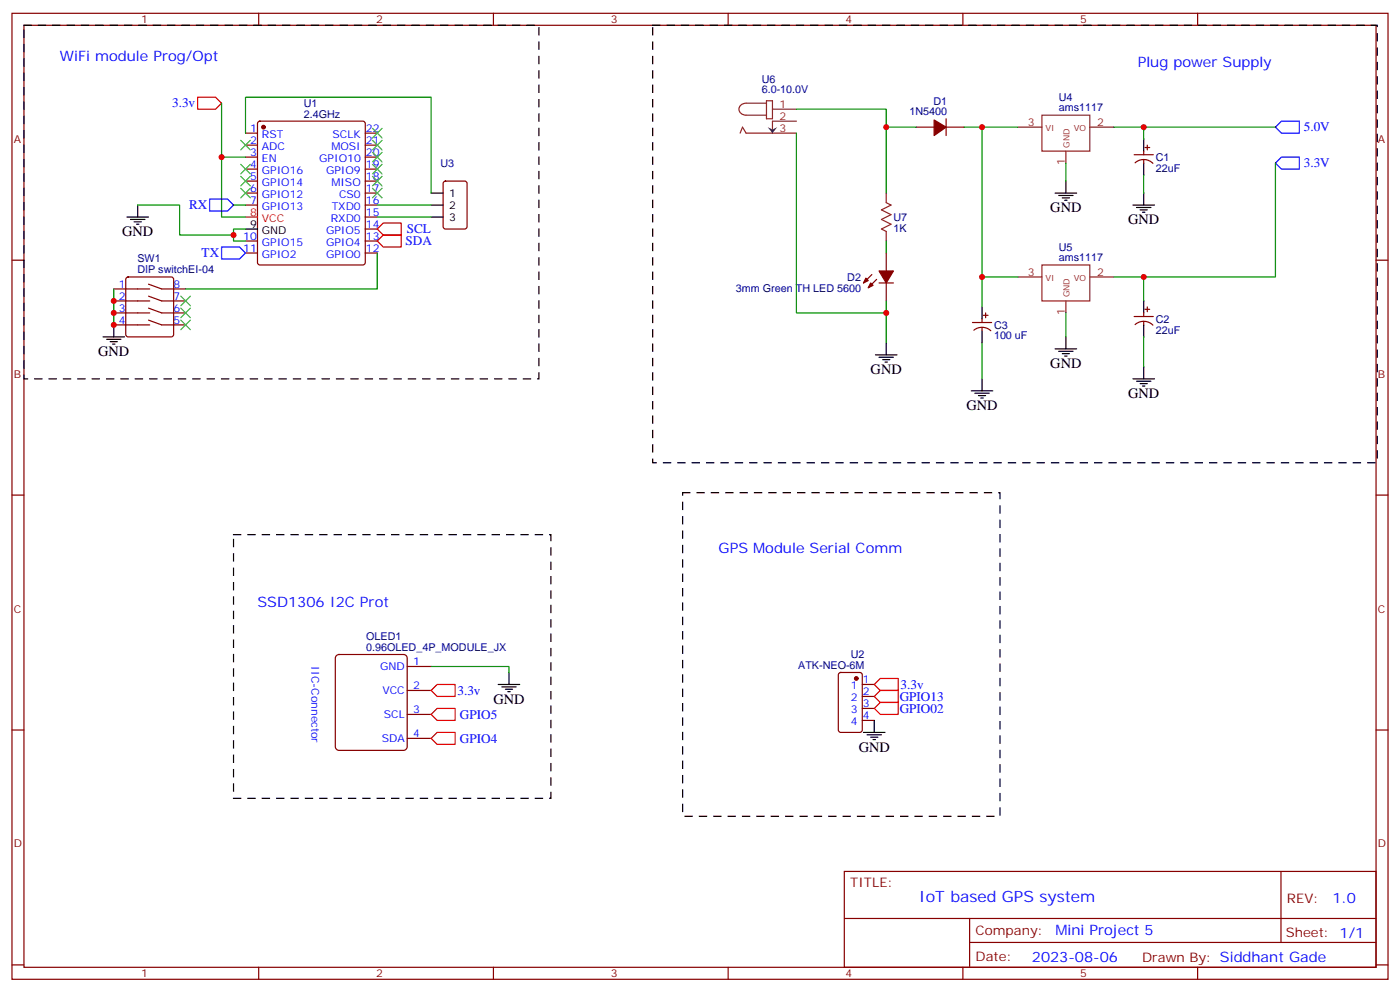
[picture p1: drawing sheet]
<svg xmlns="http://www.w3.org/2000/svg" width="412mm" height="292mm" viewBox="0 0 412 292" stroke-linecap="round" stroke-linejoin="round" font-family="sans-serif">
<g fill="none" stroke="#870000" stroke-width=".35">
<path d="M3.5 3.9h405.4v284.4h-405.4zM7.1 7.4h398.2v277.3h-398.2zM76.2 3.9v3.5M145.3 3.9v3.5M214.5 3.9v3.5M283.6 3.9v3.5M352.8 3.9v3.5M72.3 39.2h3.5M76.1 35.9l.5-.2h30.3l.5 .2 .2 .5v40.9l-.2 .5-.5 .2h-30.3l-.5-.2-.3-.5v-40.9zM107.6 39.2h3.5M269.9 37.4h5.3M278.7 37.4h5.3"/>
<path d="M278.7 35v4.9M72.3 42.7h3.5M72.3 46.2h3.5M72.3 49.8h3.5M72.3 53.3h3.5M72.3 56.8h3.5M107.6 42.7h3.5M107.6 46.2h3.5M107.6 49.8h3.5M107.6 53.3h3.5M107.6 56.8h3.5M130.8 53.5l.4-.2h5.7l.6 .4 .1 13-.5 .7h-5.9l-.6-.4-.1-13z"/>
<path d="M334.1 45.5h5.6M334.4 47.9a3.8 3.8 0 0 1 5.2 .2M336.9 44.5v1M336.9 47v1M337.3 43.4h1.4M338 42.7v1.4M3.5 76.6h3.6M72.3 60.4h3.5M72.3 70.9h3.5M72.3 74.5h3.5M107.6 60.4h3.5M107.6 70.9h3.5"/>
<path d="M107.6 74.5h3.5M107.6 67.4h3.5M107.6 63.9h3.5M405.3 76.6h3.6M33.5 95.6h10.6M33.5 92.1h10.6M33.5 88.6h10.6M33.5 85.1h10.6M37.3 81.7l.4-.2h12.7l.5 .2 .3 .5v16.3l-.3 .5-.5 .2h-12.7l-.5-.3-.2-.4v-16.3zM43.7 94.2l3.9 1.4h7.1M43.7 90.7l3.9 1.4h7.1M43.7 87.2l3.9 1.4h7.1"/>
<path d="M43.7 83.6l3.9 1.5h7.1M286.5 94.9h5.6M286.9 97.2a3.8 3.8 0 0 1 5 .2M289.3 93.9v1M289.3 96.3v1.1M289.6 92.8h1.4M290.3 92.1v1.4M334.1 93.2h5.6M334.4 95.5a3.8 3.8 0 0 1 5.2 .2M336.9 92.1v1.1M336.9 94.6v1M337.3 91.1h1.4"/>
<path d="M338 90.3v1.5M3.5 145.7h3.6M405.3 145.7h3.6M99 193.1l.8-.4h19.1l.8 .4 .2 .6v26.1l-.4 .9-.6 .2h-19.1l-.8-.5-.2-.6v-26.1zM119.9 196.2h7.1M247.2 198.2l.4-.3h5.7l.6 .5 .1 16.5-.5 .6-5.9 .1-.6-.5-.1-16.5zM3.5 214.9h3.6M119.9 217.3h7.1M119.9 210.3h7.1M119.9 203.2h7.1M254 201.5h3.5M254 205h3.5"/>
<path d="M254 208.5h3.5M254 212.1h3.5M405.3 214.9h3.6M248.7 256.5h156.6v28.2h-156.6zM377.3 256.5v20.9M248.7 270.4h156.5M285.6 277.4h119.6M285.6 270.4v14.1M3.5 284h3.6M76.2 284.7v3.6M145.3 284.7v3.6M214.5 284.7v3.6"/>
<path d="M283.6 284.7v3.6M352.8 284.7v3.6M405.3 284h3.6"/>
</g>
<g fill="#870000" stroke="#870000" stroke-width=".35">
<path d="M275.2 35.3l3.5 2.1-3.5 2.5z"/>
<circle cx="77.6" cy="37.4" r=".53"/>
<circle cx="252.2" cy="199.7" r=".53"/>
</g>
<path d="M58.2 28.6h5.3l1.8 1.8-1.8 1.7h-5.3zM72.3 63.9h3.5" fill="none" stroke="#f00" stroke-width=".35"/>
<g fill="none" stroke="#000" stroke-width=".35">
<path d="M127 56.8h3.5M336.9 41v3.5M336.9 48v3.5M72.3 67.4h3.5M127 63.9h3.5M127 60.4h3.5M30.3 99.2h6.4M31.4 99.9h4.2M33.5 95.6v3.6M289.3 90.3v3.6M289.3 97.4v3.5M336.9 88.6v3.5"/>
<path d="M336.9 95.6v3.6M32.5 100.6h2.1M33.2 101.3h.7"/>
</g>
<path d="M65.3 30.4v33.5h7M72.3 39.2v-10.6h54.7v28.2M65.3 46.2h7M111.1 74.5v10.6h-56.4M111.1 60.4h15.9M111.1 63.9h15.9M33.5 85.1v10.5" fill="none" stroke="#008700" stroke-width=".35"/>
<path d="M7.1 7.4h151.6v104.1h-151.6zM68.8 157.4h93.5v77.6h-93.5zM201.1 145h93.5v95.3h-93.5z" fill="none" stroke="#000" stroke-width=".35" stroke-dasharray="2.1 2.1"/>
<path d="M53.3 87.2l2.8 2.8M53.3 90.7l2.8 2.8M53.3 94.2l2.8 2.8M56.1 87.2l-2.8 2.8M56.1 90.7l-2.8 2.8M56.1 94.2l-2.8 2.8" fill="none" stroke="#3c3" stroke-width=".35"/>
<g fill="none" stroke="#8c2424" stroke-width=".35">
<path d="M218 39.2l.7-1.8 1.1 1.8h14.8M225.8 30.4h-6a1.79 1.79 0 0 0-2.1 1.7 1.79 1.79 0 0 0 2.1 1.8h6M225.8 29.7h1.7v5.3h-1.7zM227.5 32.1h7.1M234.6 35.7h-7.1v3.5M299.9 37.4h7M306.9 33.9h14.1v10.6h-14.1zM321 37.4h7.1M314 44.5v3.5M306.9 78h14.1v10.6h-14.1zM299.9 81.5h7M314 88.6v3.5"/>
<path d="M321 81.5h7.1"/>
</g>
<path d="M226.1 37.4l1.4 .7 1.5-.7-1.5 1.8z" fill="#333"/>
<path d="M261.1 56.8v2.9l1.4 .7-2.9 1.4 2.9 1.4-2.9 1.4 2.9 1.4-2.9 1.4 1.5 .7v2.8" fill="none" stroke="#8c2424" stroke-width=".35"/>
<path d="M261.1 74.5v5.3M256.8 80.8l-2.4 2.5M258.2 82.2l-2.4 2.5M258.9 83.3h4.3M261.1 83.3v5.3" fill="none" stroke="#870000" stroke-width=".35"/>
<g fill="#870000" stroke="#870000" stroke-width=".35">
<path d="M258.9 79.8h4.3l-2.1 3.5z"/>
<path d="M256.5 83.3l.7 .7-1.4 .7z"/>
<path d="M255.1 81.9l.7 .7-1.4 .7z"/>
</g>
<g fill="none" stroke="#008700" stroke-width=".35">
<path d="M234.6 39.2v52.9h26.5M234.6 32.1h26.5v5.3M269.9 37.4h-8.8v19.4M284 37.4h15.9M289.3 37.4v44.1M328.1 37.4h8.8v3.6M336.9 37.4h38.8M314 48v5.3M336.9 51.5v5.3M375.7 48v33.5h-38.8M40.6 60.4h12.3v8.8h15.9M68.8 60.4h3.5"/>
<path d="M72.3 67.4h-3.5v3.5h3.5M261.1 70.9v3.6M261.1 88.6v12.3M299.9 81.5h-10.6v8.8M314 92.1v7.1M328.1 81.5h8.8v7.1M336.9 99.2v8.8M289.3 100.9v10.6M127 196.2h22.9v1.7"/>
</g>
<g fill="none" stroke="#000" stroke-width=".35">
<path d="M310.8 56.8h6.3M311.9 57.5h4.2M312.9 58.2h2.1M313.6 58.9h.7M314 53.3v3.5M336.9 56.8v3.6M37.4 63.9h6.3M38.5 64.6h4.2M39.5 65.3h2.1M40.2 66h.7M40.6 60.4v3.5M333.7 60.4h6.4"/>
<path d="M334.8 61.1h4.2M335.8 61.8h2.2M336.5 62.5h.8M314 99.2v3.5M257.9 104.5h6.3M258.9 105.2h4.3M260 105.9h2.1M260.7 106.6h.7M261.1 100.9v3.6M286.1 115h6.4M287.2 115.7h4.2M288.2 116.5h2.1"/>
<path d="M288.9 117.2h.7M289.3 111.5v3.5M310.8 102.7h6.3M311.9 103.4h4.2M312.9 104.1h2.1M313.6 104.8h.7M333.7 111.5h6.4M334.8 112.2h4.2M335.8 112.9h2.2M336.5 113.6h.8M336.9 108v3.5M149.9 197.9v3.6"/>
<path d="M146.8 201.5h6.3M147.8 202.2h4.2M148.9 202.9h2.1M149.6 203.6h.7M254.4 215.6h6.3M255.4 216.3h4.2M256.5 217h2.1M257.2 217.7h.7M257.5 212.1v3.5"/>
</g>
<path d="M377.5 35.7h5.3v3.5h-5.3l-1.8-1.8zM61.7 58.6h5.3l1.8 1.8-1.8 1.7h-5.3zM377.5 46.2h5.3v3.6h-5.3l-1.8-1.8zM65.3 72.7h5.3l1.7 1.8-1.7 1.7h-5.3z" fill="none" stroke="#00f" stroke-width=".35"/>
<path d="M192.3 7.4h213.4v128.8h-213.4z" fill="none" stroke="#000" stroke-width=".35" stroke-dasharray="2.1 2.1"/>
<path d="M112.9 65.7h5.3v3.5h-5.3l-1.8-1.8zM112.9 69.2h5.3v3.5h-5.3l-1.8-1.8zM259.3 199.7h5.3v3.5h-5.3l-1.8-1.7zM128.8 201.5h5.3v3.5h-5.3l-1.8-1.8zM128.8 208.5h5.3v3.6h-5.3l-1.8-1.8zM128.8 215.6h5.3v3.5h-5.3l-1.8-1.8zM259.3 203.2h5.3v3.6h-5.3l-1.8-1.8zM259.3 206.8h5.3v3.5h-5.3l-1.8-1.8z" fill="none" stroke="#f00" stroke-width=".35"/>
<g fill="none" stroke="#3c3" stroke-width=".35">
<path d="M109.7 37.8l2.8 2.8M112.5 37.8l-2.8 2.8M70.9 48.4l2.8 2.8M70.9 51.9l2.8 2.8M70.9 55.4l2.8 2.8M70.9 41.3l2.8 2.8M73.7 48.4l-2.8 2.8M73.7 51.9l-2.8 2.8M73.7 55.4l-2.8 2.8M73.7 41.3l-2.8 2.8M109.7 44.8l2.8 2.9M109.7 48.4l2.8 2.8"/>
<path d="M109.7 41.3l2.8 2.8M109.7 51.9l2.8 2.8M109.7 55.4l2.8 2.8M112.5 44.8l-2.8 2.9M112.5 48.4l-2.8 2.8M112.5 41.3l-2.8 2.8M112.5 51.9l-2.8 2.8M112.5 55.4l-2.8 2.8"/>
</g>
<g fill="#c00">
<circle cx="33.5" cy="95.6" r=".88"/>
<circle cx="33.5" cy="88.6" r=".88"/>
<circle cx="33.5" cy="92.1" r=".88"/>
<circle cx="65.3" cy="46.2" r=".88"/>
<circle cx="289.3" cy="37.4" r=".88"/>
<circle cx="289.3" cy="81.5" r=".88"/>
<circle cx="261.1" cy="92.1" r=".88"/>
<circle cx="261.1" cy="37.4" r=".88"/>
<circle cx="336.9" cy="37.4" r=".88"/>
<circle cx="336.9" cy="81.5" r=".88"/>
<circle cx="68.8" cy="69.2" r=".88"/>
</g>
<text font-size="4.6" fill="#00f" x="270.8" y="265.5">IoT based GPS system</text>
<g font-size="4.2" fill="#00f">
<text x="17.6" y="18">WiFi module Prog/Opt</text>
<text x="335.1" y="19.8">Plug power Supply</text>
<text x="211.7" y="162.7">GPS Module Serial Comm</text>
<text x="75.8" y="178.5">SSD1306 I2C Prot</text>
<text x="392.5" y="265.8">1.0</text>
<text x="310.9" y="275.3">Mini Project 5</text>
<text x="304" y="283.1">2023-08-06</text>
</g>
<g font-size="4.2">
<text x="309.4" y="62.5">GND</text>
<text x="36" y="69.5">GND</text>
<text x="332.3" y="66">GND</text>
<text x="28.9" y="104.8">GND</text>
<text x="256.5" y="110.1">GND</text>
<text x="309.4" y="108.3">GND</text>
<text x="332.3" y="117.2">GND</text>
<text x="284.7" y="120.7">GND</text>
<text x="145.3" y="207.1">GND</text>
<text x="252.9" y="221.2">GND</text>
</g>
<g font-size="3.9" fill="#00f">
<text x="50.7" y="31.6">3.3v</text>
<text x="384.1" y="38.7">5.0V</text>
<text x="384.1" y="49.3">3.3V</text>
<text x="55.7" y="61.6">RX</text>
<text x="119.8" y="68.7">SCL</text>
<text x="59.4" y="75.7">TX</text>
<text x="119.5" y="72.2">SDA</text>
<text x="265.3" y="202.7">3.3v</text>
<text x="134.8" y="204.5">3.3v</text>
<text x="265" y="206.3">GPIO13</text>
<text x="265" y="209.8">GPIO02</text>
<text x="135.5" y="211.6">GPIO5</text>
<text x="135.5" y="218.6">GPIO4</text>
</g>
<g font-size="3.9" fill="#800">
<text x="250.5" y="261.1">TITLE:</text>
<text x="379.1" y="265.8">REV:</text>
<text x="287.4" y="275.3">Company:</text>
<text x="378.7" y="275.9">Sheet: 1/1</text>
<text x="287.4" y="283">Date:</text>
<text x="336.4" y="283.1">Drawn By: Siddhant Gade</text>
</g>
<g font-size="3.2" fill="#800">
<text x="41.6" y="6.9">1</text>
<text x="110.8" y="6.9">2</text>
<text x="179.9" y="6.9">3</text>
<text x="249.1" y="6.9">4</text>
<text x="318.2" y="6.9">5</text>
<text x="4.1" y="42">A</text>
<text x="405.9" y="42">A</text>
<text x="4.1" y="111.2">B</text>
<text x="405.9" y="111.2">B</text>
<text x="4.1" y="180.3">C</text>
<text x="405.9" y="180.3">C</text>
<text x="4.1" y="249.4">D</text>
<text x="405.9" y="249.4">D</text>
<text x="41.6" y="287.7">1</text>
<text x="110.8" y="287.7">2</text>
<text x="179.9" y="287.7">3</text>
<text x="249.1" y="287.7">4</text>
<text x="318.2" y="287.7">5</text>
</g>
<g font-size="3.2" fill="#000080">
<text x="224.4" y="27.5">6.0-10.0V</text>
<text x="224.4" y="24.4">U6</text>
<text x="311.9" y="29.7">U4</text>
<text x="89.5" y="34.6">2.4GHz</text>
<text x="89.5" y="31.6">U1</text>
<text x="267.9" y="33.9">1N5400</text>
<text x="275" y="30.8">D1</text>
<text x="311.9" y="32.8">ams1117</text>
<text x="340.4" y="47.5">C1</text>
<text x="129.8" y="49.2">U3</text>
<text x="340.4" y="50.6">22uF</text>
<text x="263.2" y="65">U7</text>
<text x="263.2" y="68.2">1K</text>
<text x="40.5" y="77.2">SW1</text>
<text x="311.9" y="76.9">ams1117</text>
<text x="311.9" y="73.8">U5</text>
<text x="40.5" y="80.3">DIP switchEI-04</text>
<text x="249.6" y="82.7">D2</text>
<text x="216.8" y="85.8">3mm Green TH LED 5600</text>
<text x="340.4" y="95.1">C2</text>
<text x="292.8" y="99.9">100 uF</text>
<text x="292.8" y="96.8">C3</text>
<text x="340.4" y="98.2">22uF</text>
<text x="107.8" y="191.5">0.96OLED_4P_MODULE_JX</text>
<text x="107.8" y="188.5">OLED1</text>
<text x="235.1" y="196.8">ATK-NEO-6M</text>
<text x="250.6" y="193.8">U2</text>
</g>
<g font-size="3.2" fill="#8d2323">
<text x="229.7" y="31.8">1</text>
<text x="229.7" y="35.3">2</text>
<text x="229.7" y="38.8">3</text>
<text x="302.8" y="37.1">3</text>
<text x="323.1" y="37.1">2</text>
<text x="313.6" y="48.6" transform="rotate(-90 313.6 48.6)">1</text>
<text x="302.8" y="81.2">3</text>
<text x="323.1" y="81.2">2</text>
<text x="313.6" y="92.7" transform="rotate(-90 313.6 92.7)">1</text>
</g>
<g font-size="3.2" fill="#00f">
<text x="73.7" y="38.8">1</text>
<text x="77.2" y="40.6">RST</text>
<text x="97.9" y="40.6">SCLK</text>
<text x="107.8" y="38.8">22</text>
<text x="73.7" y="42.4">2</text>
<text x="73.7" y="45.9">3</text>
<text x="77.2" y="44.1">ADC</text>
<text x="77.2" y="47.7">EN</text>
<text x="94.1" y="47.7">GPIO10</text>
<text x="97.6" y="44.1">MOSI</text>
<text x="107.8" y="45.9">20</text>
<text x="107.8" y="42.4">21</text>
<text x="73.7" y="49.4">4</text>
<text x="73.7" y="53">5</text>
<text x="77.2" y="51.2">GPIO16</text>
<text x="96.1" y="51.2">GPIO9</text>
<text x="107.8" y="53">18</text>
<text x="107.8" y="49.4">19</text>
<text x="73.7" y="56.5">6</text>
<text x="77.2" y="54.7">GPIO14</text>
<text x="77.2" y="58.2">GPIO12</text>
<text x="97.6" y="54.7">MISO</text>
<text x="99.9" y="58.2">CS0</text>
<text x="107.8" y="56.5">17</text>
<text x="73.7" y="60">7</text>
<text x="77.2" y="61.8">GPIO13</text>
<text x="97.5" y="65.3">RXD0</text>
<text x="97.7" y="61.8">TXD0</text>
<text x="107.8" y="63.5">15</text>
<text x="107.8" y="60">16</text>
<text x="71.6" y="70.6">10</text>
<text x="96.1" y="68.8">GPIO5</text>
<text x="107.8" y="70.6">13</text>
<text x="107.8" y="67.1">14</text>
<text x="71.6" y="74.1">11</text>
<text x="77.2" y="72.4">GPIO15</text>
<text x="77.2" y="75.9">GPIO2</text>
<text x="96.1" y="75.9">GPIO0</text>
<text x="96.1" y="72.4">GPIO4</text>
<text x="107.8" y="74.1">12</text>
<text x="35" y="88.2">2</text>
<text x="35" y="84.7">1</text>
<text x="51.2" y="88.2">7</text>
<text x="51.2" y="84.7">8</text>
<text x="35" y="91.8">3</text>
<text x="35" y="95.3">4</text>
<text x="51.2" y="95.3">5</text>
<text x="51.2" y="91.8">6</text>
<text x="91.7" y="196.2" transform="rotate(90 91.7 196.2)">IIC-Connector</text>
<text x="112" y="197.2">GND</text>
<text x="121.7" y="195.8">1</text>
<text x="121.7" y="202.9">2</text>
<text x="250.7" y="202.9">1</text>
<text x="254.2" y="201.1">1</text>
<text x="112.6" y="204.3">VCC</text>
<text x="121.7" y="209.9">3</text>
<text x="250.7" y="206.4">2</text>
<text x="250.7" y="209.9">3</text>
<text x="254.2" y="204.6">2</text>
<text x="254.2" y="208.2">3</text>
<text x="113.1" y="211.3">SCL</text>
<text x="250.7" y="213.5">4</text>
<text x="254.2" y="211.7">4</text>
<text x="112.5" y="218.4">SDA</text>
<text x="121.7" y="217">4</text>
</g>
<g font-size="3.2">
<text x="132.3" y="57.9">1</text>
<text x="132.3" y="64.9">3</text>
<text x="132.3" y="61.4">2</text>
<text x="73.7" y="67.1">9</text>
<text x="77.2" y="68.8">GND</text>
</g>
<g font-size="3.2" fill="#f00">
<text x="73.7" y="63.5">8</text>
<text x="77.2" y="65.3">VCC</text>
</g>
<g font-size="2.5" fill="#8d2323">
<text x="308" y="38.5">VI</text>
<text x="316.3" y="38.5">VO</text>
<text x="315" y="43.4" transform="rotate(-90 315 43.4)">GND</text>
<text x="308" y="82.6">VI</text>
<text x="316.3" y="82.6">VO</text>
<text x="315" y="87.5" transform="rotate(-90 315 87.5)">GND</text>
</g>
</svg>
